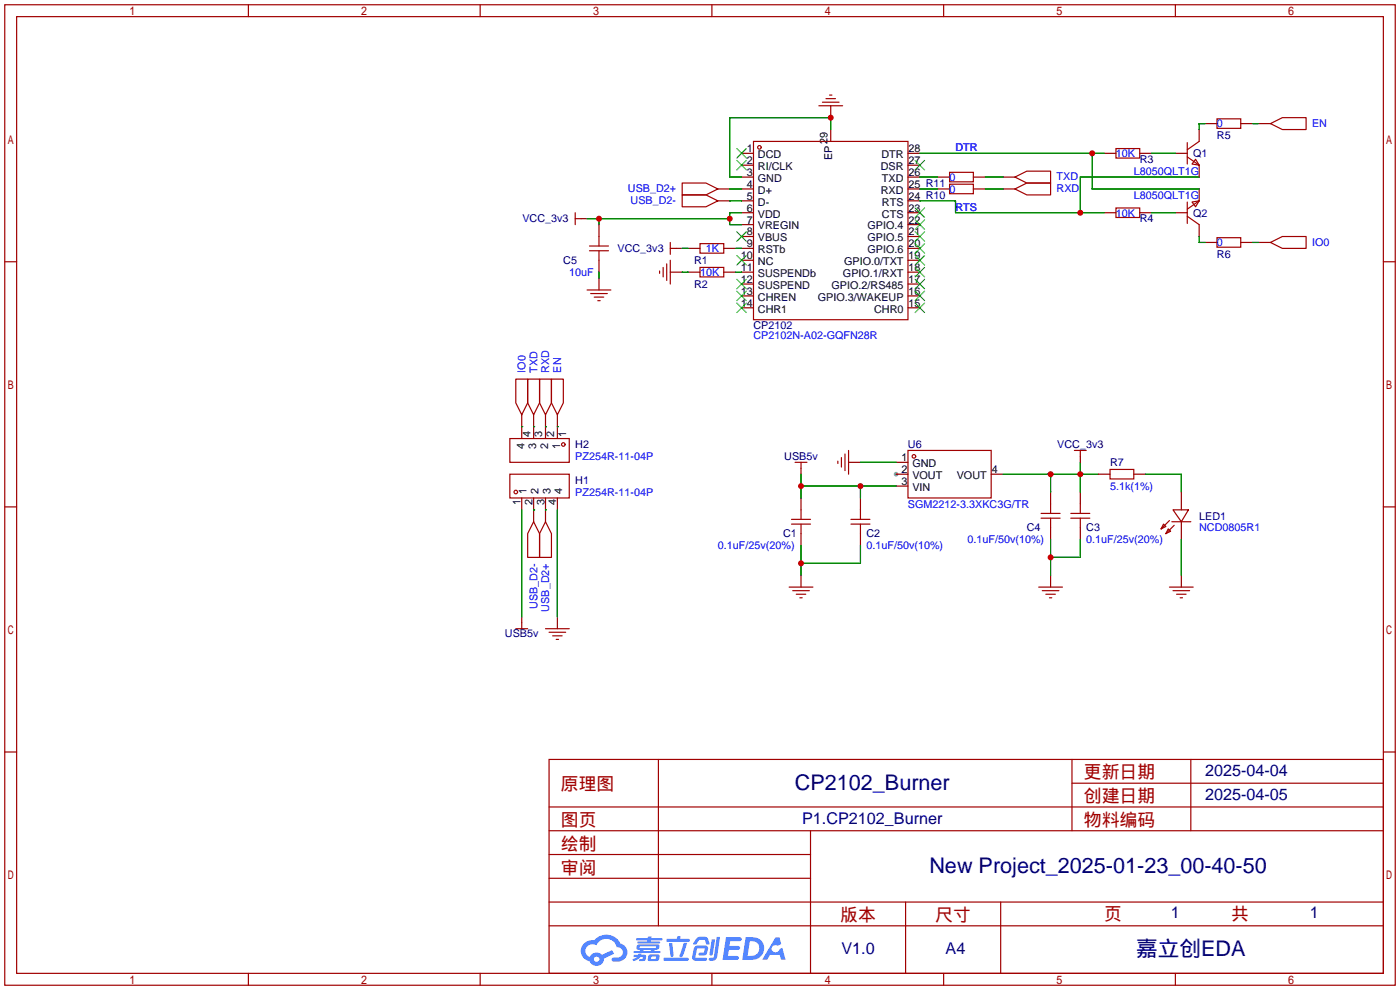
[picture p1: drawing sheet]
<svg xmlns="http://www.w3.org/2000/svg" width="299mm" height="212mm" viewBox="0 0 299 212" stroke-linecap="round" stroke-linejoin="round" font-family="sans-serif">
<circle cx="191.5" cy="101.3" r=".51" fill="#999"/>
<g fill="none" stroke="#a10000" stroke-width=".25">
<path d="M1 1h297.2v209.6h-297.2zM3.6 3.6h292.1v204.4h-292.1zM53.1 1v2.6M102.6 1v2.6M152.1 1v2.6M201.7 1v2.6M251.2 1v2.6M1 55.9h2.6M295.7 55.9h2.5M1 108.3h2.6M295.7 108.3h2.5M1 160.7h2.6"/>
<path d="M117.3 162.3h178.4v45.7h-178.4zM117.3 177.5h178.4M117.3 172.5h178.4M140.7 162.3v35.6M173.2 177.5v30.5M229.1 162.3v15.2M229.1 167.4h66.6M254.5 162.3v15.2M295.7 160.7h2.5M117.3 182.6h55.9M117.3 197.9h178.4M117.3 192.8h178.4"/>
<path d="M117.3 187.7h55.9M193.5 192.8v15.2M213.9 192.8v15.2M53.1 208v2.6M102.6 208v2.6M152.1 208v2.6M201.7 208v2.6M251.2 208v2.6"/>
</g>
<g fill="#5487ff">
<path d="M155.2 200.3h2.6a.48 .48 0 0 1 .7 .4 .48 .48 0 0 1-.6 .4h-1.8l-.2 1.1h1.9a.43 .43 0 0 1 .4 .4 .43 .43 0 0 1-.5 .4h-1.9l-.2 1.3h1.7a.45 .45 0 0 1 .5 .2 .45 .45 0 0 1-.1 .6h-3.3z"/>
<path d="M165.7 200.3h.9l.4 1.5-.8 .3a.84 .84 0 0 0-1.2 .3 .84 .84 0 0 0 .4 1.1 .84 .84 0 0 0 1.1-.4l.1-.2 .6-.3 .7 2.5h-1l-.2-1h-2.1l-.6 1h-1.1z"/>
<path d="M152.1 200.8h.7l-.5 3.1a.36 .36 0 0 1-.3 .3 .36 .36 0 0 1-.4-.3z"/>
<path d="M153.2 200.2h.7l-.6 4.3a1.13 1.13 0 0 1-1.8 .6l.2-.4h.7l.2-.2z"/>
<path d="M148.9 200.6l.6-.4h1a.77 .77 0 0 1 .9 .5l.3 1-.2 .2h-.5l-.3-.9-.2-.2-1 .1-.7 1-.6-.1-.1-.2z"/>
<path d="M148.4 202.4l.6-.3h1.7a.81 .81 0 0 1 .7 .5 .81 .81 0 0 1-.2 .8 .81 .81 0 0 1-.9 .8h-.7a.32 .32 0 0 1-.3-.3 .32 .32 0 0 1 .4-.3h.7l.2-.9-1.6 .1-.4 1.8 2.2 .1a.32 .32 0 0 1 .3 .4 .32 .32 0 0 1-.4 .2h-2.2l-.5-.3-.1-.5z"/>
<path d="M141.9 204.7h5a.33 .33 0 0 1 .3 .3 .33 .33 0 0 1-.3 .3h-4.9l-.2-.1z"/>
<path d="M146.1 201.5h.8l-.7 2a.98 .98 0 0 1-.7 1.1l-.3-.3z"/>
<path d="M143 201.6h.7l.3 2.5a.34 .34 0 0 1-.3 .4 .34 .34 0 0 1-.4-.3z"/>
<path d="M142.5 200.7h2.1l.3-.6h.6l-.1 .6h1.7a.32 .32 0 0 1 .4 .3 .32 .32 0 0 1-.4 .3h-4.5l-.2-.2z"/>
<path d="M135.5 204.1h.9l.1-.3h.6v.3h.8a.82 .82 0 0 1-.5 1.3h-.8v-.4l.7-.1 .1-.3a.68 .68 0 0 0-1 .4l-1.1 .4-.1-.4 .9-.5h-.7z"/>
<path d="M136 200.5h2.4l.1-.3h.7v.3h2.2l.2 .3-.2 .2h-2.3v.2h1.8l.2 .3-.2 .1h-4.5l-.1-.4h2l.1-.2h-2.3l-.1-.2z"/>
<path d="M159.4 200.3l-.8 4.9h1.7a2.5 2.5 0 0 0 3-2.5 2.5 2.5 0 0 0-3.1-2.4zM160.3 201.1a1.61 1.61 0 0 1 2 1.5 1.61 1.61 0 0 1-1.8 1.7h-.7z"/>
<path d="M136.2 202a.55 .55 0 0 0-.2 .8 .55 .55 0 0 0 .7 .2l.1 .3h-1.3v.3l5.4 .1 .3-.2-.2-.2h-1.2l.2-.3a.7 .7 0 0 0 .8-.3 .7 .7 0 0 0 0-.8l-4.2-.1zM136.8 202.3l3.3-.1 .1 .1-.2 .3h-3.2zM137.5 203h1.7l-.2 .3h-1.4z"/>
<path d="M138.6 204.2a1.05 1.05 0 0 0 0 1.2 2.91 2.91 0 0 0 2.2-.2 .98 .98 0 0 0 0-1.2h-1.6zM139.2 204.5l.9-.1 .1 .4-.2 .2-.8-.1z"/>
<path d="M124.9 201.6a2.23 2.23 0 0 0-.7 2.3 2.23 2.23 0 0 0 1.8 1.6 1.58 1.58 0 0 0 1.8 .9 1.58 1.58 0 0 0 1.3-1.5l2.2-1.1-.5-.7-2.1 1a1.65 1.65 0 0 0-2.7 .4 1.45 1.45 0 0 1-.8-1.9 1.45 1.45 0 0 1 2-.7l.3 .1a2.3 2.3 0 0 1 2.3-1.3 2.3 2.3 0 0 1 2 1.7 1.12 1.12 0 0 1 1.3 1 1.12 1.12 0 0 1-1.1 1.2h-.7a.45 .45 0 0 0-.6 .4 .45 .45 0 0 0 .5 .5 2.21 2.21 0 0 0 2.2-.5 2.21 2.21 0 0 0 .5-2.3 2.13 2.13 0 0 0-1.3-1.1 3.3 3.3 0 0 0-5.6-.7l-1.1 .1zM127 205a.57 .57 0 0 1 1.1 0 .57 .57 0 0 1-1.1 0z"/>
</g>
<g fill="none" stroke="#a10000" stroke-width=".25">
<path d="M145.8 39.1h5.1l2.5 1.3-2.5 1.3h-5.1zM161 30.2h33.1v38.1h-33.1zM175 22.6h5.1M175.8 21.8h3.5M176.5 21.1h2.1M177.3 20.3h.5M202.9 39.4h5.1v2h-5.1zM202.9 36.8h5.1v2.1h-5.1zM216.9 37.8l2.6-1.2h5v2.5h-5zM238.5 31.8h5.1v2h-5.1zM253.7 33.5l2.6 1.8M253.7 30.5v4.6"/>
<path d="M255.5 34l.8 1.3-1.5-.2zM256.3 30.2l-2.6 1.8M260.1 25.4h5.1v2h-5.1zM271.5 26.4l2.6-1.3h5v2.6h-5zM122.9 45.5v2.5M122.9 46.7h1.3M126 53.6h4M126 52.6h4M128 50.5v2.1M128 53.6v2M141 57.9v.5M141.7 57.2v2"/>
<path d="M142.5 56.4v3.5M143.3 51.8v2.6M143.3 55.6v5.1M143.3 53.1h1.2M145.8 41.7h5.1l2.5 1.2-2.5 1.3h-5.1zM149.6 52.1h5.1v2h-5.1zM149.6 57.2h5.1v2h-5.1zM216.9 40.4l2.6-1.3h5v2.6h-5zM238.5 44.4h5.1v2.1h-5.1zM253.7 43.2v4.6M253.7 46.2l2.6 1.8M254.8 43.2l1.5-.3-.8 1.3z"/>
<path d="M256.3 42.9l-2.6 1.8M260.1 50.8h5.1v2h-5.1zM271.5 51.8l2.6-1.3h5v2.6h-5zM125.5 62h5.1M126.2 62.7h3.6M127 63.5h2M127.8 64.3h.5M109 93.7h12.7v5.1h-12.7zM110.2 81h2.6v5.1l-1.3 2.5-1.3-2.5zM112.8 81h2.5v5.1l-1.3 2.5-1.2-2.5zM115.3 81h2.6v5.1l-1.3 2.5-1.3-2.5zM117.9 81h2.5v5.1l-1.3 2.5-1.2-2.5z"/>
<path d="M169.9 98.8h2.6M171.2 98.8v1.3M179.1 98.6v.5M179.8 97.8v2M180.6 97v3.6M181.4 96.3v5M194.1 96.3h17.7v10.1h-17.7zM229.6 96.3h2.6M230.9 96.3v1.2M109 101.3h12.7v5.1h-12.7zM114 111.5l1.3 2.5v5.1h-2.5v-5.1zM116.6 111.5l1.3 2.5v5.1h-2.6v-5.1z"/>
<path d="M169.2 112h4M169.2 111h4M171.2 109v2M171.2 112v2M181.9 112h4M181.9 111h4M183.9 109v2M183.9 112v2M222.5 110.7h4.1M222.5 109.7h4.1M224.5 107.7v2M224.5 110.7v2.1"/>
<path d="M228.9 110.7h4M228.9 109.7h4M230.9 107.7v2M230.9 110.7v2.1M237.2 100.3h5.1v2.1h-5.1zM248.7 112l.5 .5-1 .5zM249.7 113l.5 .5-1 .5zM249.9 111.3l-1.7 1.7M250.4 111.5h4.1M250.7 109h3.3l-1.5 2.5zM251 112.3l-1.8 1.7M110.2 134.4h2.6"/>
<path d="M111.5 133.1v1.3M116.6 134.4h5.1M117.3 135.1h3.6M118.1 135.9h2M118.9 136.7h.5M168.7 125.5h5M169.4 126.2h3.6M170.2 127h2M170.9 127.8h.5M222 125.5h5.1M222.8 126.2h3.5M223.5 127h2.1"/>
<path d="M224.3 127.8h.5M249.9 125.5h5.1M250.7 126.2h3.6M251.5 127h2M252.2 127.8h.5"/>
<circle cx="162.3" cy="31.5" r=".38"/>
<circle cx="120.4" cy="95" r=".38"/>
<circle cx="195.3" cy="97.5" r=".38"/>
<circle cx="110.2" cy="105.2" r=".38"/>
</g>
<g fill="none" stroke="#870000" stroke-width=".25">
<path d="M158.5 32.8h2.5M158.5 35.3h2.5M158.5 37.8h2.5M177.5 22.6v2.5M177.5 27.7v2.5M194.1 32.8h2.5M194.1 35.3h2.5M194.1 37.8h2.5M200.4 37.8h2.5M208 37.8h2.6M214.4 37.8h2.5M236 32.8h2.5"/>
<path d="M243.6 32.8h2.5M251.2 32.8h2.5M256.3 27.7v2.5M256.3 35.3v2.5M257.6 26.4h2.5M265.2 26.4h2.5M269 26.4h2.5M124.2 46.7h1.3M128 48v2.5M128 55.6v2.6M128 59.4v2.6M143.3 58.2h2.5"/>
<path d="M144.5 53.1h1.3M147.1 53.1h2.5M147.1 58.2h2.5M153.4 40.4h2.6M153.4 42.9h2.6M154.7 53.1h2.5M154.7 58.2h2.5M158.5 40.4h2.5M158.5 42.9h2.5M158.5 45.5h2.5M158.5 48h2.5M158.5 50.5h2.5"/>
<path d="M158.5 53.1h2.5M158.5 55.6h2.5M158.5 58.2h2.5M194.1 40.4h2.5M194.1 42.9h2.5M194.1 45.5h2.5M194.1 48h2.5M194.1 50.5h2.5M194.1 53.1h2.5M194.1 55.6h2.5M194.1 58.2h2.5M200.4 40.4h2.5"/>
<path d="M208 40.4h2.6M214.4 40.4h2.5M236 45.5h2.5M243.6 45.5h2.5M251.2 45.5h2.5M256.3 40.4v2.5M256.3 48v2.5M257.6 51.8h2.5M265.2 51.8h2.5M269 51.8h2.5M158.5 60.7h2.5M158.5 63.2h2.5"/>
<path d="M158.5 65.8h2.5M194.1 60.7h2.5M194.1 63.2h2.5M194.1 65.8h2.5M111.5 88.6v5.1M114 88.6v5.1M116.6 88.6v5.1M119.1 88.6v5.1M181.4 98.8h2.5M191.5 98.8h2.6M230.9 97.5v1.3M111.5 106.4v2.6"/>
<path d="M114 106.4v5.1M116.6 106.4v5.1M119.1 106.4v2.6M171.2 100.1v1.2M171.2 106.4v2.6M171.2 114v2.6M183.9 106.4v2.6M183.9 114v2.6M191.5 101.3h2.6M191.5 103.9h2.6M211.8 101.3h2.6M224.5 105.2v2.5"/>
<path d="M224.5 112.8v2.5M230.9 105.2v2.5M230.9 112.8v2.5M234.7 101.3h2.5M242.3 101.3h2.6M252.5 105.2v3.8M252.5 111.5v3.8M111.5 131.8v1.3M119.1 131.8v2.6M171.2 122.9v2.6M224.5 122.9v2.6M252.5 122.9v2.6"/>
</g>
<g fill="none" stroke="#3c3" stroke-width=".25">
<path d="M157.5 31.8l2 2M157.5 34.3l2 2M159.5 31.8l-2 2M159.5 34.3l-2 2M195.6 34.3l2 2M197.6 34.3l-2 2M157.5 49.5l2 2.1M157.5 54.6l2 2M157.5 59.7l2 2M159.5 49.5l-2 2.1M159.5 54.6l-2 2M159.5 59.7l-2 2"/>
<path d="M195.6 59.7l2 2M195.6 57.2l2 2M195.6 54.6l2 2M195.6 52.1l2 2M195.6 49.5l2 2.1M195.6 47l2 2M195.6 44.4l2 2.1M197.6 59.7l-2 2M197.6 57.2l-2 2M197.6 54.6l-2 2M197.6 52.1l-2 2M197.6 49.5l-2 2.1"/>
<path d="M197.6 47l-2 2M197.6 44.4l-2 2.1M157.5 62.2l2 2.1M157.5 64.8l2 2M159.5 62.2l-2 2.1M159.5 64.8l-2 2M195.6 64.8l2 2M195.6 62.2l2 2.1M197.6 64.8l-2 2M197.6 62.2l-2 2.1"/>
</g>
<g fill="none" stroke="#008700" stroke-width=".25">
<path d="M177.5 27.7v-2.6h-21.5v12.7h2.5M196.6 37.8h3.8M196.6 32.8h39.4M210.6 37.8h3.8M233.4 32.8v7.6h22.9M246.1 32.8h5.1M256.3 37.8h-25.4v7.7M257.6 26.4h-1.3v1.3M267.7 26.4h1.3M125.5 46.7h30.5M128 46.7v1.3M128 58.2v1.2"/>
<path d="M145.8 53.1h1.3M145.8 58.2h1.3M156 40.4h2.5M156 42.9h2.5M157.2 53.1h1.3M157.2 58.2h1.3M158.5 45.5h-2.5v2.5h2.5M196.6 40.4h3.8M196.6 42.9h7.6v2.6h31.8M210.6 40.4h3.8M246.1 45.5h5.1M256.3 50.5v1.3h1.3"/>
<path d="M267.7 51.8h1.3M111.5 91.2h.1M114 91.2h.1M116.6 91.2h.1M119.1 91.2h.1M183.9 98.8h7.6M230.9 98.8v6.4M111.5 109v22.8M114 109h.1M116.6 109h.1M119.1 109v22.8M171.2 101.3v5.1"/>
<path d="M171.2 116.6v6.3M171.2 103.9h20.3M183.9 103.9v2.5M183.9 116.6v3.8h-12.7M214.4 101.3h20.3M224.5 101.3v3.9M224.5 115.3v7.6M230.9 115.3v3.8h-6.4M244.9 101.3h7.6v3.9M252.5 115.3v7.6"/>
</g>
<g fill="#c00">
<circle cx="177.5" cy="25.1" r=".63"/>
<circle cx="128" cy="46.7" r=".63"/>
<circle cx="156" cy="46.7" r=".63"/>
<circle cx="230.9" cy="45.5" r=".63"/>
<circle cx="233.4" cy="32.8" r=".63"/>
<circle cx="171.2" cy="103.9" r=".63"/>
<circle cx="183.9" cy="103.9" r=".63"/>
<circle cx="230.9" cy="101.3" r=".63"/>
<circle cx="224.5" cy="101.3" r=".63"/>
<circle cx="171.2" cy="120.4" r=".63"/>
<circle cx="224.5" cy="119.1" r=".63"/>
</g>
<g font-size="4.6" fill="#000080">
<text x="169.9" y="168.8">CP2102_Burner</text>
<text x="198.6" y="186.6">New Project_2025-01-23_00-40-50</text>
<text x="242.8" y="204.3">嘉立创EDA</text>
</g>
<g font-size="3.8" fill="#a00000">
<text x="231.6" y="166.4">更新日期</text>
<text x="119.9" y="168.9">原理图</text>
<text x="231.6" y="171.5">创建日期</text>
<text x="119.9" y="176.5">图页</text>
<text x="231.6" y="176.5">物料编码</text>
<text x="119.9" y="181.6">绘制</text>
<text x="119.9" y="186.7">审阅</text>
<text x="179.6" y="196.9">版本</text>
<text x="199.9" y="196.9">尺寸</text>
<text x="236" y="196.6">页</text>
<text x="263.1" y="196.6">共</text>
</g>
<g font-size="3.5" fill="#000080">
<text x="257.6" y="165.9">2025-04-04</text>
<text x="257.6" y="171">2025-04-05</text>
<text x="171.4" y="176">P1.CP2102_Burner</text>
<text x="250.2" y="196.1">1</text>
<text x="280" y="196.1">1</text>
<text x="179.8" y="204">V1.0</text>
<text x="202.1" y="204">A4</text>
</g>
<g font-size="2.3" fill="#000080">
<text x="260.1" y="29.8">R5</text>
<text x="243.6" y="34.8">R3</text>
<text x="255" y="33.6">Q1</text>
<text x="111.6" y="47.4">VCC_3v3</text>
<text x="243.6" y="47.5">R4</text>
<text x="255" y="46.3">Q2</text>
<text x="132" y="53.8">VCC_3v3</text>
<text x="120.4" y="56.4">C5</text>
<text x="148.3" y="56.4">R1</text>
<text x="260.1" y="55.2">R6</text>
<text x="148.3" y="61.5">R2</text>
<text x="161" y="70.4">CP2102</text>
<text x="122.9" y="95.8">H2</text>
<text x="194.1" y="95.8">U6</text>
<text x="225.9" y="95.8">VCC_3v3</text>
<text x="167.6" y="98.3">USB5v</text>
<text x="237.2" y="99.6">R7</text>
<text x="122.9" y="103.4">H1</text>
<text x="219.5" y="113.6">C4</text>
<text x="232.2" y="113.6">C3</text>
<text x="256.3" y="111">LED1</text>
<text x="167.4" y="114.9">C1</text>
<text x="185.2" y="114.9">C2</text>
<text x="107.9" y="136.2">USB5v</text>
</g>
<g font-size="2.3" fill="#00f">
<text x="260.1" y="27.2">0</text>
<text x="280.4" y="27.1">EN</text>
<text x="204.2" y="32.3">DTR</text>
<text x="238.5" y="33.6">10K</text>
<text x="134.2" y="41.1">USB_D2+</text>
<text x="202.9" y="41.2">0</text>
<text x="202.9" y="38.7">0</text>
<text x="225.8" y="41.1">RXD</text>
<text x="225.8" y="38.5">TXD</text>
<text x="242.3" y="37.4">L8050QLT1G</text>
<text x="134.8" y="43.6">USB_D2-</text>
<text x="204.2" y="45">RTS</text>
<text x="238.5" y="46.3">10K</text>
<text x="242.3" y="42.5">L8050QLT1G</text>
<text x="150.9" y="53.9">1K</text>
<text x="260.1" y="52.6">0</text>
<text x="280.4" y="52.5">IO0</text>
<text x="121.7" y="59">10uF</text>
<text x="149.6" y="59">10K</text>
<text x="161" y="72.4">CP2102N-A02-GQFN28R</text>
<text x="112.3" y="79.6" transform="rotate(-90 112.3 79.6)">IO0</text>
<text x="114.9" y="79.6" transform="rotate(-90 114.9 79.6)">TXD</text>
<text x="117.4" y="79.6" transform="rotate(-90 117.4 79.6)">RXD</text>
<text x="119.9" y="79.6" transform="rotate(-90 119.9 79.6)">EN</text>
<text x="122.9" y="98.3">PZ254R-11-04P</text>
<text x="122.9" y="106">PZ254R-11-04P</text>
<text x="237.2" y="104.7">5.1k(1%)</text>
<text x="194.1" y="108.5">SGM2212-3.3XKC3G/TR</text>
<text x="256.3" y="113.6">NCD0805R1</text>
<text x="153.4" y="117.4">0.1uF/25v(20%)</text>
<text x="185.2" y="117.4">0.1uF/50v(10%)</text>
<text x="206.8" y="116.1">0.1uF/50v(10%)</text>
<text x="232.2" y="116.1">0.1uF/25v(20%)</text>
<text x="114.9" y="130.1" transform="rotate(-90 114.9 130.1)">USB_D2-</text>
<text x="117.4" y="130.7" transform="rotate(-90 117.4 130.7)">USB_D2+</text>
</g>
<g font-size="2.3">
<text x="159.6" y="32.5">1</text>
<text x="159.6" y="35.1">2</text>
<text x="162" y="33.8">DCD</text>
<text x="176.8" y="30.7" transform="rotate(-90 176.8 30.7)">29</text>
<text x="177.8" y="34.3" transform="rotate(-90 177.8 34.3)">EP</text>
<text x="188.4" y="33.8">DTR</text>
<text x="194.2" y="35.1">27</text>
<text x="194.2" y="32.5">28</text>
<text x="159.6" y="37.6">3</text>
<text x="159.6" y="40.2">4</text>
<text x="162" y="36.3">RI/CLK</text>
<text x="162" y="38.9">GND</text>
<text x="162" y="41.4">D+</text>
<text x="188.2" y="41.4">RXD</text>
<text x="188.2" y="36.3">DSR</text>
<text x="188.5" y="38.9">TXD</text>
<text x="194.2" y="40.2">25 R11</text>
<text x="194.2" y="37.6">26</text>
<text x="159.6" y="42.7">5</text>
<text x="159.6" y="45.2">6</text>
<text x="159.6" y="47.8">7</text>
<text x="162" y="44">D-</text>
<text x="162" y="46.5">VDD</text>
<text x="188.5" y="46.5">CTS</text>
<text x="188.5" y="44">RTS</text>
<text x="194.2" y="47.8">22</text>
<text x="194.2" y="45.2">23</text>
<text x="194.2" y="42.7">24 R10</text>
<text x="159.6" y="50.3">8</text>
<text x="159.6" y="52.9">9</text>
<text x="162" y="49">VREGIN</text>
<text x="162" y="51.6">VBUS</text>
<text x="185.4" y="51.6">GPIO.5</text>
<text x="185.4" y="49">GPIO.4</text>
<text x="194.2" y="52.9">20</text>
<text x="194.2" y="50.3">21</text>
<text x="158.3" y="55.4">10</text>
<text x="158.3" y="57.9">11</text>
<text x="162" y="54.1">RSTb</text>
<text x="162" y="56.7">NC</text>
<text x="162" y="59.2">SUSPENDb</text>
<text x="180.2" y="59.2">GPIO.1/RXT</text>
<text x="180.4" y="56.7">GPIO.0/TXT</text>
<text x="185.4" y="54.1">GPIO.6</text>
<text x="194.2" y="57.9">18</text>
<text x="194.2" y="55.4">19</text>
<text x="158.3" y="60.5">12</text>
<text x="158.3" y="63">13</text>
<text x="158.3" y="65.6">14</text>
<text x="162" y="61.7">SUSPEND</text>
<text x="162" y="64.3">CHREN</text>
<text x="174.8" y="64.3">GPIO.3/WAKEUP</text>
<text x="177.7" y="61.7">GPIO.2/RS485</text>
<text x="194.2" y="65.6">15</text>
<text x="194.2" y="63">16</text>
<text x="194.2" y="60.5">17</text>
<text x="162" y="66.8">CHR1</text>
<text x="186.8" y="66.8">CHR0</text>
<text x="112.1" y="95.9" transform="rotate(-90 112.1 95.9)">4</text>
<text x="113.4" y="93.4" transform="rotate(-90 113.4 93.4)">4</text>
<text x="114.6" y="95.9" transform="rotate(-90 114.6 95.9)">3</text>
<text x="115.9" y="93.4" transform="rotate(-90 115.9 93.4)">3</text>
<text x="117.2" y="95.9" transform="rotate(-90 117.2 95.9)">2</text>
<text x="118.4" y="93.4" transform="rotate(-90 118.4 93.4)">2</text>
<text x="119.7" y="95.9" transform="rotate(-90 119.7 95.9)">1</text>
<text x="121" y="93.4" transform="rotate(-90 121 93.4)">1</text>
<text x="192.6" y="101.1">2</text>
<text x="192.6" y="98.6">1</text>
<text x="195" y="99.8">GND</text>
<text x="212" y="101.1">4</text>
<text x="111.3" y="107.8" transform="rotate(-90 111.3 107.8)">1</text>
<text x="112.5" y="105.5" transform="rotate(-90 112.5 105.5)">1</text>
<text x="113.8" y="107.8" transform="rotate(-90 113.8 107.8)">2</text>
<text x="115.1" y="105.5" transform="rotate(-90 115.1 105.5)">2</text>
<text x="116.4" y="107.8" transform="rotate(-90 116.4 107.8)">3</text>
<text x="117.6" y="105.5" transform="rotate(-90 117.6 105.5)">3</text>
<text x="118.9" y="107.8" transform="rotate(-90 118.9 107.8)">4</text>
<text x="120.2" y="105.5" transform="rotate(-90 120.2 105.5)">4</text>
<text x="192.6" y="103.7">3</text>
<text x="195" y="104.9">VIN</text>
<text x="195" y="102.4">VOUT</text>
<text x="204.5" y="102.4">VOUT</text>
</g>
</svg>
